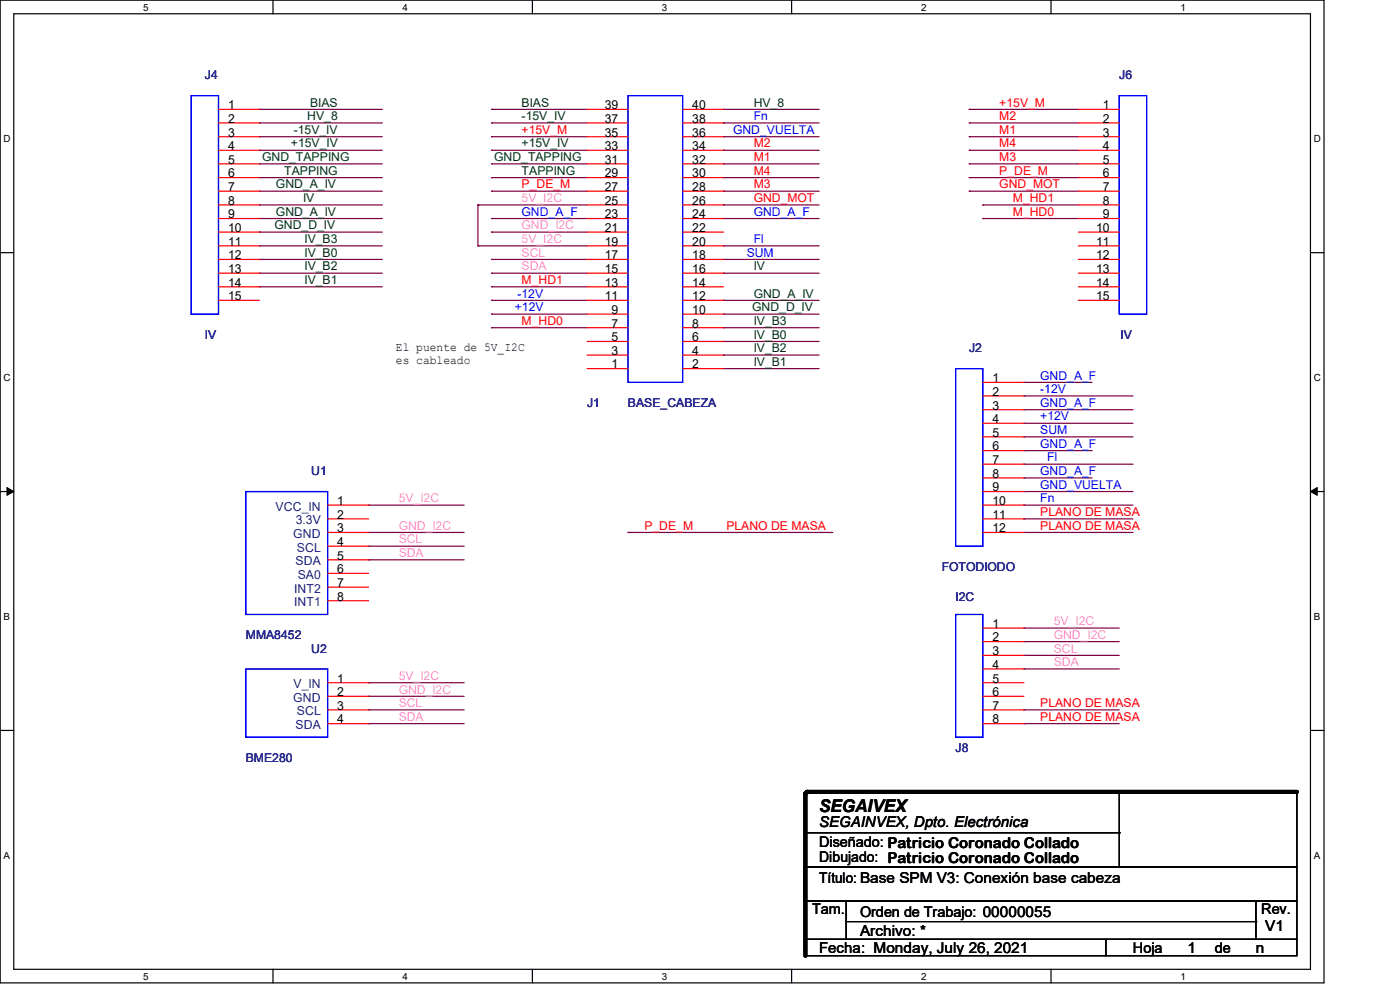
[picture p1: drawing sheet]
<svg xmlns="http://www.w3.org/2000/svg" width="297mm" height="210mm" viewBox="0 0 297 210" stroke-linecap="round" stroke-linejoin="round" font-family="sans-serif">
<path d="M0 0h280.9v208.5h-280.9zM2.9 2.9h275.1v202.7h-275.1z" fill="none" stroke="#000" stroke-width=".25"/>
<g fill="#fff">
<path d="M30.4 .3h1.1v2.4h-1.1z"/>
<path d="M30.4 205.9h1.1v2.3h-1.1z"/>
</g>
<path d="M57.9 0v2.9M57.9 205.6v2.9" fill="none" stroke="#000" stroke-width=".25"/>
<g fill="#fff">
<path d="M85.4 .3h1.1v2.4h-1.1z"/>
<path d="M85.4 205.9h1.1v2.3h-1.1z"/>
</g>
<path d="M112.9 0v2.9M112.9 205.6v2.9" fill="none" stroke="#000" stroke-width=".25"/>
<g fill="#fff">
<path d="M140.4 .3h1.2v2.4h-1.2z"/>
<path d="M140.4 205.9h1.2v2.3h-1.2z"/>
</g>
<path d="M167.9 0v2.9M167.9 205.6v2.9" fill="none" stroke="#000" stroke-width=".25"/>
<g fill="#fff">
<path d="M195.4 .3h1.2v2.4h-1.2z"/>
<path d="M195.4 205.9h1.2v2.3h-1.2z"/>
</g>
<path d="M223 0v2.9M223 205.6v2.9" fill="none" stroke="#000" stroke-width=".25"/>
<g fill="#fff">
<path d="M250.4 .3h1.2v2.4h-1.2z"/>
<path d="M250.4 205.9h1.2v2.3h-1.2z"/>
<path d="M.8 28.2h1.4v2.4h-1.4z"/>
<path d="M278.7 28.2h1.5v2.4h-1.5z"/>
<path d="M.8 78.9h1.4v2.3h-1.4z"/>
<path d="M278.7 78.9h1.5v2.3h-1.5z"/>
</g>
<path d="M0 53.6h2.9M278 53.6h2.9" fill="none" stroke="#000" stroke-width=".25"/>
<g fill="#fff">
<path d="M.8 129.6h1.3v2.3h-1.3z"/>
<path d="M278.7 129.6h1.4v2.3h-1.4z"/>
</g>
<path d="M0 104.3h2.9M278 104.3h2.9" fill="none" stroke="#000" stroke-width=".25"/>
<path d="M1.5 103.4l1.4 .9-1.4 .8zM278 104.3l1.4-.9v1.7z" fill="#000" stroke="#000" stroke-width=".21"/>
<g fill="#fff">
<path d="M.8 180.3h1.3v2.3h-1.3z"/>
<path d="M278.7 180.3h1.4v2.3h-1.4z"/>
</g>
<g fill="none" stroke="#000" stroke-width=".25">
<path d="M0 154.9h2.9M278 154.9h2.9M170.9 168h104.2v15.9h-104.2zM170.9 176.7h66.5M237.4 176.7h.1M237.4 168v15.9M170.6 183.9h104.5v7.2h-104.5zM170.9 191.1h8.6v8.2h-8.6zM170.9 199.3h63.7v3.4h-63.7zM179.5 191.1h86.9v8.2h-86.9zM179.5 195.5h86.9M234.6 199.3h40.5v3.4h-40.5z"/>
<path d="M237.4 183.9h.1M266.4 191.1h8.7v8.2h-8.7zM266.4 195.5h.1"/>
</g>
<g fill="none" stroke="#800040" stroke-width=".25">
<path d="M55 26.1h.1M55 23.2h.1M55 31.9h.1M55 29h.1M55 34.8h.1M55 37.7h.1M55 37.7h26.1M55 26.1h26.1M55 34.8h26.1M55 29h26.1M55 31.9h26.1M55 23.2h26.1"/>
<path d="M104.3 23.2h.1M104.3 26.1h.1M104.3 31.9h.1M104.3 29h.1M104.3 34.8h.1M104.3 37.7h.1M104.3 37.7h20.2M104.3 26.1h20.2M104.3 34.8h20.2M104.3 29h20.2M104.3 31.9h20.2M104.3 23.2h20.2"/>
<path d="M153.5 23.2h.1M153.5 26.1h.1M153.5 29h.1M153.5 31.9h.1M153.5 34.8h.1M153.5 37.7h.1M153.5 37.7h20.3M153.5 26.1h20.3M153.5 34.8h20.3M153.5 29h20.3M153.5 31.9h20.3M153.5 23.2h20.3"/>
<path d="M205.6 37.7h.1M205.6 26.1h.1M205.6 34.8h.1M205.6 29h.1M205.6 31.9h.1M205.6 23.2h.1M205.6 37.7h23.2M205.6 26.1h23.2M205.6 34.8h23.2M205.6 29h23.2M205.6 31.9h23.2M205.6 23.2h23.2"/>
<path d="M55 46.4h.1M55 52.2h.1M55 55h.1M55 58h.1M55 49.2h.1M55 43.5h.1M55 40.6h.1M55 52.2h26.1M55 49.2h26.1M55 55h26.1M55 58h26.1M55 40.6h26.1"/>
<path d="M55 43.5h26.1M55 46.4h26.1M101.4 52.2h.1M101.4 43.5h.1M101.4 52.2h23.1M101.4 43.5h23.1M101.4 43.5v8.7M104.3 49.2h.1M104.3 55h.1M104.3 58h.1M104.3 40.6h.1M104.3 46.4h.1"/>
<path d="M104.3 49.2h20.2M104.3 55h20.2M104.3 58h20.2M104.3 40.6h20.2M104.3 46.4h20.2M153.5 40.6h.1M153.5 43.5h.1M153.5 46.4h.1M153.5 52.2h.1M153.5 55h.1M153.5 58h.1M153.5 52.2h20.3"/>
<path d="M153.5 55h20.3M153.5 58h20.3M153.5 40.6h20.3M153.5 43.5h20.3M153.5 46.4h20.3M205.6 40.6h.1M205.6 40.6h23.2M208.5 43.5h.1M208.5 46.4h.1M208.5 43.5h20.3M208.5 46.4h20.3M55 60.8h.1"/>
<path d="M55 60.8h26.1M104.3 63.7h.1M104.3 66.6h.1M104.3 69.5h.1M104.3 60.8h.1M104.3 60.8h20.2M104.3 63.7h20.2M104.3 66.6h20.2M104.3 69.5h20.2M153.5 63.7h.1M153.5 66.6h.1M153.5 69.5h.1"/>
<path d="M153.5 72.4h.1M153.5 75.3h.1M153.5 78.2h.1M153.5 63.7h20.3M153.5 66.6h20.3M153.5 69.5h20.3M153.5 72.4h20.3M153.5 75.3h20.3M153.5 78.2h20.3M217.2 81.1h.1M217.2 98.5h.1M217.2 95.6h.1"/>
<path d="M217.2 92.7h.1M217.2 86.9h.1M217.2 84h.1M217.2 89.8h.1M217.2 81.1h14.5M217.2 98.5h23.2M217.2 95.6h14.5M217.2 92.7h23.2M217.2 86.9h23.2M217.2 84h23.2M217.2 89.8h23.2M78.2 112.9h.1"/>
<path d="M78.2 115.9h.1M78.2 118.7h.1M78.2 107.1h.1M78.2 112.9h20.3M78.2 115.9h20.3M78.2 118.7h20.3M78.2 107.1h20.3M133.2 112.9h.1M133.2 112.9h43.5M217.2 110.1h.1M217.2 112.9h.1M217.2 104.3h.1"/>
<path d="M217.2 107.1h.1M217.2 101.4h.1M217.2 112.9h23.2M217.2 107.1h23.2M217.2 110.1h23.2M217.2 104.3h23.2M217.2 101.4h14.5M217.2 136.1h.1M217.2 139h.1M217.2 133.2h.1M217.2 136.1h20.2M217.2 139h20.2"/>
<path d="M217.2 133.2h20.2M78.2 147.7h.1M78.2 150.6h.1M78.2 153.5h.1M78.2 144.8h.1M78.2 147.7h20.3M78.2 150.6h20.3M78.2 153.5h20.3M78.2 144.8h20.3M217.2 141.9h.1M217.2 150.6h.1M217.2 153.5h.1"/>
<path d="M217.2 150.6h20.2M217.2 153.5h20.2M217.2 141.9h20.2"/>
</g>
<path d="M170.9 168.3v34.4M171.2 168h103.9" fill="none" stroke="#000" stroke-width=".85"/>
<g fill="#000">
<circle cx="170.9" cy="168.3" r=".42"/>
<circle cx="171.2" cy="168" r=".42"/>
</g>
<path d="M40.6 20.3h5.8v46.3h-5.8zM133.2 20.3h11.6v60.8h-11.6zM237.4 20.3h5.8v46.3h-5.8zM202.7 78.2h5.8v37.7h-5.8zM52.2 104.3h17.3v26h-17.3zM202.7 130.3h5.8v26.1h-5.8zM52.2 141.9h17.3v14.5h-17.3z" fill="none" stroke="#00f" stroke-width=".25"/>
<g fill="none" stroke="#f00" stroke-width=".25">
<path d="M46.4 23.2h8.6M46.4 26.1h8.6M46.4 29h8.6M46.4 31.9h8.6M46.4 34.8h8.6M46.4 37.7h8.6M124.5 23.2h8.7M124.5 26.1h8.7M124.5 29h8.7M124.5 31.9h8.7M124.5 34.8h8.7M124.5 37.7h8.7"/>
<path d="M144.8 23.2h8.7M144.8 26.1h8.7M144.8 29h8.7M144.8 31.9h8.7M144.8 34.8h8.7M144.8 37.7h8.7M228.8 23.2h8.6M228.8 26.1h8.6M228.8 29h8.6M228.8 31.9h8.6M228.8 34.8h8.6M228.8 37.7h8.6"/>
<path d="M46.4 40.6h8.6M46.4 43.5h8.6M46.4 46.4h8.6M46.4 49.2h8.6M46.4 52.2h8.6M46.4 55h8.6M46.4 58h8.6M124.5 40.6h8.7M124.5 43.5h8.7M124.5 46.4h8.7M124.5 49.2h8.7M124.5 52.2h8.7"/>
<path d="M124.5 55h8.7M124.5 58h8.7M144.8 40.6h8.7M144.8 43.5h8.7M144.8 46.4h8.7M144.8 49.2h8.7M144.8 52.2h8.7M144.8 55h8.7M144.8 58h8.7M228.8 40.6h8.6M228.8 43.5h8.6M228.8 46.4h8.6"/>
<path d="M228.8 49.2h8.6M228.8 52.2h8.6M228.8 55h8.6M228.8 58h8.6M46.4 60.8h8.6M46.4 63.7h8.6M124.5 60.8h8.7M124.5 63.7h8.7M124.5 66.6h8.7M124.5 69.5h8.7M124.5 72.4h8.7M124.5 75.3h8.7"/>
<path d="M124.5 78.2h8.7M144.8 60.8h8.7M144.8 63.7h8.7M144.8 66.6h8.7M144.8 69.5h8.7M144.8 72.4h8.7M144.8 75.3h8.7M144.8 78.2h8.7M228.8 60.8h8.6M228.8 63.7h8.6M208.5 81.1h8.7M208.5 84h8.7"/>
<path d="M208.5 86.9h8.7M208.5 89.8h8.7M208.5 92.7h8.7M208.5 95.6h8.7M208.5 98.5h8.7M69.5 107.1h8.7M69.5 110.1h8.7M69.5 112.9h8.7M69.5 115.9h8.7M69.5 118.7h8.7M208.5 101.4h8.7M208.5 104.3h8.7"/>
<path d="M208.5 107.1h8.7M208.5 110.1h8.7M208.5 112.9h8.7M69.5 121.6h8.7M69.5 124.5h8.7M69.5 127.4h8.7M208.5 133.2h8.7M208.5 136.1h8.7M208.5 139h8.7M69.5 147.7h8.7M69.5 150.6h8.7M69.5 153.5h8.7"/>
<path d="M69.5 144.8h8.7M208.5 147.7h8.7M208.5 150.6h8.7M208.5 153.5h8.7M208.5 144.8h8.7M208.5 141.9h8.7"/>
</g>
<text font-size="3.7" x="173.8" y="172.2">SEGAIVEX</text>
<g font-size="3.2">
<text x="173.8" y="175.4">SEGAINVEX, Dpto. Electrónica</text>
<text x="268.4" y="197.4">V1</text>
<text x="173.8" y="202.1">Fecha: Monday, July 26, 2021</text>
<text x="182.5" y="198.6">Archivo: *</text>
<text x="251.9" y="202.1">1</text>
<text x="266.4" y="202.1">n</text>
</g>
<g font-size="3.1">
<text x="173.8" y="179.7">Diseñado: Patricio Coronado Collado</text>
<text x="173.8" y="182.9">Dibujado: Patricio Coronado Collado</text>
<text x="173.8" y="187.3">Título: Base SPM V3: Conexión base cabeza</text>
<text x="172.3" y="193.9">Tam.</text>
<text x="182.4" y="194.5">Orden de Trabajo: 00000055</text>
<text x="267.6" y="193.9">Rev.</text>
<text x="240.4" y="202.1">Hoja</text>
<text x="257.7" y="202.1">de</text>
</g>
<g font-size="2.6" fill="#000080">
<text x="43.5" y="16.8">J4</text>
<text x="237.4" y="16.8">J6</text>
<text x="43.5" y="71.8">IV</text>
<text x="237.7" y="71.8">IV</text>
<text x="205.6" y="74.8">J2</text>
<text x="124.5" y="86.3">J1</text>
<text x="133.2" y="86.3">BASE_CABEZA</text>
<text x="66" y="100.8">U1</text>
<text x="199.8" y="121.1">FOTODIODO</text>
<text x="202.7" y="127.4">I2C</text>
<text x="52.2" y="135.6">MMA8452</text>
<text x="66" y="138.4">U2</text>
<text x="52.2" y="161.6">BME280</text>
<text x="202.7" y="159.6">J8</text>
</g>
<g font-size="2.6">
<text x="48.4" y="23.2">1</text>
<text x="128.3" y="23.2">39</text>
<text x="146.9" y="23.2">40</text>
<text x="234" y="23.2">1</text>
<text x="48.4" y="26">2</text>
<text x="48.4" y="29">3</text>
<text x="128.3" y="26">37</text>
<text x="128.3" y="29">35</text>
<text x="146.9" y="26">38</text>
<text x="146.9" y="29">36</text>
<text x="234" y="26">2</text>
<text x="234" y="29">3</text>
<text x="48.4" y="31.8">4</text>
<text x="48.4" y="34.7">5</text>
<text x="128.3" y="31.8">33</text>
<text x="128.3" y="34.7">31</text>
<text x="146.9" y="31.8">34</text>
<text x="146.9" y="34.7">32</text>
<text x="234" y="31.8">4</text>
<text x="234" y="34.7">5</text>
<text x="48.4" y="37.6">6</text>
<text x="48.4" y="40.5">7</text>
<text x="128.3" y="37.6">29</text>
<text x="128.3" y="40.5">27</text>
<text x="146.9" y="37.6">30</text>
<text x="146.9" y="40.5">28</text>
<text x="234" y="37.6">6</text>
<text x="234" y="40.5">7</text>
<text x="48.4" y="43.4">8</text>
<text x="48.4" y="46.3">9</text>
<text x="128.3" y="43.4">25</text>
<text x="128.3" y="46.3">23</text>
<text x="146.9" y="43.4">26</text>
<text x="146.9" y="46.3">24</text>
<text x="234" y="43.4">8</text>
<text x="234" y="46.3">9</text>
<text x="48.4" y="49.2">10</text>
<text x="48.4" y="52.1">11</text>
<text x="128.3" y="49.2">21</text>
<text x="128.3" y="52.1">19</text>
<text x="146.9" y="49.2">22</text>
<text x="146.9" y="52.1">20</text>
<text x="232.5" y="49.2">10</text>
<text x="232.5" y="52.1">11</text>
<text x="48.4" y="55">12</text>
<text x="48.4" y="57.9">13</text>
<text x="128.3" y="55">17</text>
<text x="128.3" y="57.9">15</text>
<text x="146.9" y="55">18</text>
<text x="146.9" y="57.9">16</text>
<text x="232.5" y="55">12</text>
<text x="232.5" y="57.9">13</text>
<text x="48.4" y="60.8">14</text>
<text x="48.4" y="63.7">15</text>
<text x="128.3" y="60.8">13</text>
<text x="128.3" y="63.7">11</text>
<text x="146.9" y="60.8">14</text>
<text x="146.9" y="63.7">12</text>
<text x="232.5" y="60.8">14</text>
<text x="232.5" y="63.7">15</text>
<text x="129.7" y="66.6">9</text>
<text x="129.7" y="69.5">7</text>
<text x="146.9" y="66.6">10</text>
<text x="146.9" y="69.5">8</text>
<text x="84" y="74.5">El puente de 5V_I2C</text>
<text x="84" y="77.3">es cableado</text>
<text x="129.7" y="72.4">5</text>
<text x="129.7" y="75.3">3</text>
<text x="146.9" y="72.4">6</text>
<text x="146.9" y="75.3">4</text>
<text x="129.7" y="78.1">1</text>
<text x="146.9" y="78.1">2</text>
<text x="210.5" y="81.1">1</text>
<text x="210.5" y="83.9">2</text>
<text x="210.5" y="86.9">3</text>
<text x="210.5" y="89.7">4</text>
<text x="210.5" y="92.6">5</text>
<text x="210.5" y="95.5">6</text>
<text x="210.5" y="98.4">7</text>
<text x="210.5" y="101.3">8</text>
<text x="71.5" y="107.1">1</text>
<text x="210.5" y="104.2">9</text>
<text x="210.5" y="107.1">10</text>
<text x="71.5" y="112.9">3</text>
<text x="71.5" y="110">2</text>
<text x="210.5" y="110">11</text>
<text x="210.5" y="112.9">12</text>
<text x="71.5" y="115.8">4</text>
<text x="71.5" y="118.7">5</text>
<text x="71.5" y="121.6">6</text>
<text x="71.5" y="124.5">7</text>
<text x="71.5" y="127.4">8</text>
<text x="210.5" y="133.2">1</text>
<text x="210.5" y="136.1">2</text>
<text x="210.5" y="139">3</text>
<text x="210.5" y="141.9">4</text>
<text x="71.5" y="147.7">2</text>
<text x="71.5" y="144.8">1</text>
<text x="210.5" y="144.8">5</text>
<text x="210.5" y="147.7">6</text>
<text x="71.5" y="150.5">3</text>
<text x="71.5" y="153.5">4</text>
<text x="210.5" y="150.5">7</text>
<text x="210.5" y="153.5">8</text>
</g>
<g font-size="2.6" fill="#004000">
<text x="65.8" y="22.6">BIAS</text>
<text x="110.7" y="22.6">BIAS</text>
<text x="159.9" y="22.6">HV_8</text>
<text x="62.3" y="28.4">-15V_IV</text>
<text x="65.2" y="25.5">HV_8</text>
<text x="110.7" y="25.5">-15V_IV</text>
<text x="55.6" y="34.2">GND_TAPPING</text>
<text x="61.7" y="31.3">+15V_IV</text>
<text x="104.9" y="34.2">GND_TAPPING</text>
<text x="110.7" y="31.3">+15V_IV</text>
<text x="58.5" y="40">GND_A_IV</text>
<text x="60.3" y="37.1">TAPPING</text>
<text x="110.7" y="37.1">TAPPING</text>
<text x="58.5" y="45.8">GND_A_IV</text>
<text x="64.3" y="42.9">IV</text>
<text x="58.2" y="48.6">GND_D_IV</text>
<text x="64.6" y="51.6">IV_B3</text>
<text x="64.6" y="54.4">IV_B0</text>
<text x="64.6" y="57.4">IV_B2</text>
<text x="159.9" y="57.4">IV</text>
<text x="64.6" y="60.2">IV_B1</text>
<text x="159.9" y="63.1">GND_A_IV</text>
<text x="159.6" y="66">GND_D_IV</text>
<text x="159.9" y="68.9">IV_B3</text>
<text x="159.9" y="71.8">IV_B0</text>
<text x="159.9" y="74.7">IV_B2</text>
<text x="159.9" y="77.6">IV_B1</text>
</g>
<g font-size="2.6" fill="#f00">
<text x="212" y="22.6">+15V_M</text>
<text x="110.7" y="28.4">+15V_M</text>
<text x="212" y="25.5">M2</text>
<text x="212" y="28.4">M1</text>
<text x="159.9" y="31.3">M2</text>
<text x="159.9" y="34.2">M1</text>
<text x="212" y="34.2">M3</text>
<text x="212" y="31.3">M4</text>
<text x="110.7" y="40">P_DE_M</text>
<text x="159.9" y="37.1">M4</text>
<text x="159.9" y="40">M3</text>
<text x="212" y="37.1">P_DE_M</text>
<text x="212" y="40">GND_MOT</text>
<text x="159.9" y="42.9">GND_MOT</text>
<text x="214.9" y="42.9">M_HD1</text>
<text x="214.9" y="45.8">M_HD0</text>
<text x="110.7" y="60.2">M_HD1</text>
<text x="110.7" y="68.9">M_HD0</text>
<text x="136.7" y="112.4">P_DE_M</text>
<text x="154.1" y="112.4">PLANO DE MASA</text>
<text x="220.7" y="109.5">PLANO DE MASA</text>
<text x="220.7" y="112.4">PLANO DE MASA</text>
<text x="220.7" y="150">PLANO DE MASA</text>
<text x="220.7" y="152.9">PLANO DE MASA</text>
</g>
<g font-size="2.6" fill="#00f">
<text x="155.5" y="28.4">GND_VUELTA</text>
<text x="159.9" y="25.5">Fn</text>
<text x="110.7" y="45.8">GND_A_F</text>
<text x="159.9" y="45.8">GND_A_F</text>
<text x="159.9" y="51.6">Fl</text>
<text x="158.4" y="54.4">SUM</text>
<text x="109.8" y="63.1">-12V</text>
<text x="109.2" y="66">+12V</text>
<text x="220.7" y="80.5">GND_A_F</text>
<text x="220.7" y="83.4">-12V</text>
<text x="220.7" y="86.3">GND_A_F</text>
<text x="220.7" y="89.2">+12V</text>
<text x="220.7" y="95">GND_A_F</text>
<text x="220.7" y="92.1">SUM</text>
<text x="220.7" y="100.8">GND_A_F</text>
<text x="222.1" y="97.9">Fl</text>
<text x="220.7" y="103.7">GND_VUELTA</text>
<text x="220.7" y="106.6">Fn</text>
</g>
<g font-size="2.6" fill="#ff80ff">
<text x="110.7" y="42.9">5V_I2C</text>
<text x="110.7" y="51.6">5V_I2C</text>
<text x="110.7" y="48.6">GND_I2C</text>
<text x="110.7" y="54.4">SCL</text>
<text x="110.7" y="57.4">SDA</text>
<text x="84.6" y="106.6">5V_I2C</text>
<text x="84.6" y="112.4">GND_I2C</text>
<text x="84.6" y="115.3">SCL</text>
<text x="84.6" y="118.2">SDA</text>
<text x="223.6" y="135.5">GND_I2C</text>
<text x="223.6" y="132.6">5V_I2C</text>
<text x="223.6" y="138.4">SCL</text>
<text x="223.6" y="141.3">SDA</text>
<text x="84.6" y="147.1">GND_I2C</text>
<text x="84.6" y="150">SCL</text>
<text x="84.6" y="144.2">5V_I2C</text>
<text x="84.6" y="152.9">SDA</text>
</g>
<g font-size="2.6" fill="#004080">
<text x="58.5" y="108.3">VCC_IN</text>
<text x="62.7" y="111.3">3.3V</text>
<text x="62.2" y="114.1">GND</text>
<text x="62.7" y="119.9">SDA</text>
<text x="63" y="117.1">SCL</text>
<text x="62.4" y="125.7">INT2</text>
<text x="63.2" y="122.8">SA0</text>
<text x="62.4" y="128.6">INT1</text>
<text x="62.2" y="148.9">GND</text>
<text x="62.3" y="146">V_IN</text>
<text x="62.7" y="154.7">SDA</text>
<text x="63" y="151.8">SCL</text>
</g>
<g font-size="2.1">
<text x="30.4" y="2.2">5</text>
<text x="85.4" y="2.2">4</text>
<text x="140.4" y="2.2">3</text>
<text x="195.4" y="2.2">2</text>
<text x="250.5" y="2.2">1</text>
<text x=".8" y="30.1">D</text>
<text x="278.7" y="30.1">D</text>
<text x=".8" y="80.8">C</text>
<text x="278.7" y="80.8">C</text>
<text x=".8" y="131.5">B</text>
<text x="278.7" y="131.5">B</text>
<text x=".8" y="182.2">A</text>
<text x="278.7" y="182.2">A</text>
<text x="30.4" y="207.8">5</text>
<text x="85.4" y="207.8">4</text>
<text x="140.4" y="207.8">3</text>
<text x="195.4" y="207.8">2</text>
<text x="250.5" y="207.8">1</text>
</g>
</svg>
